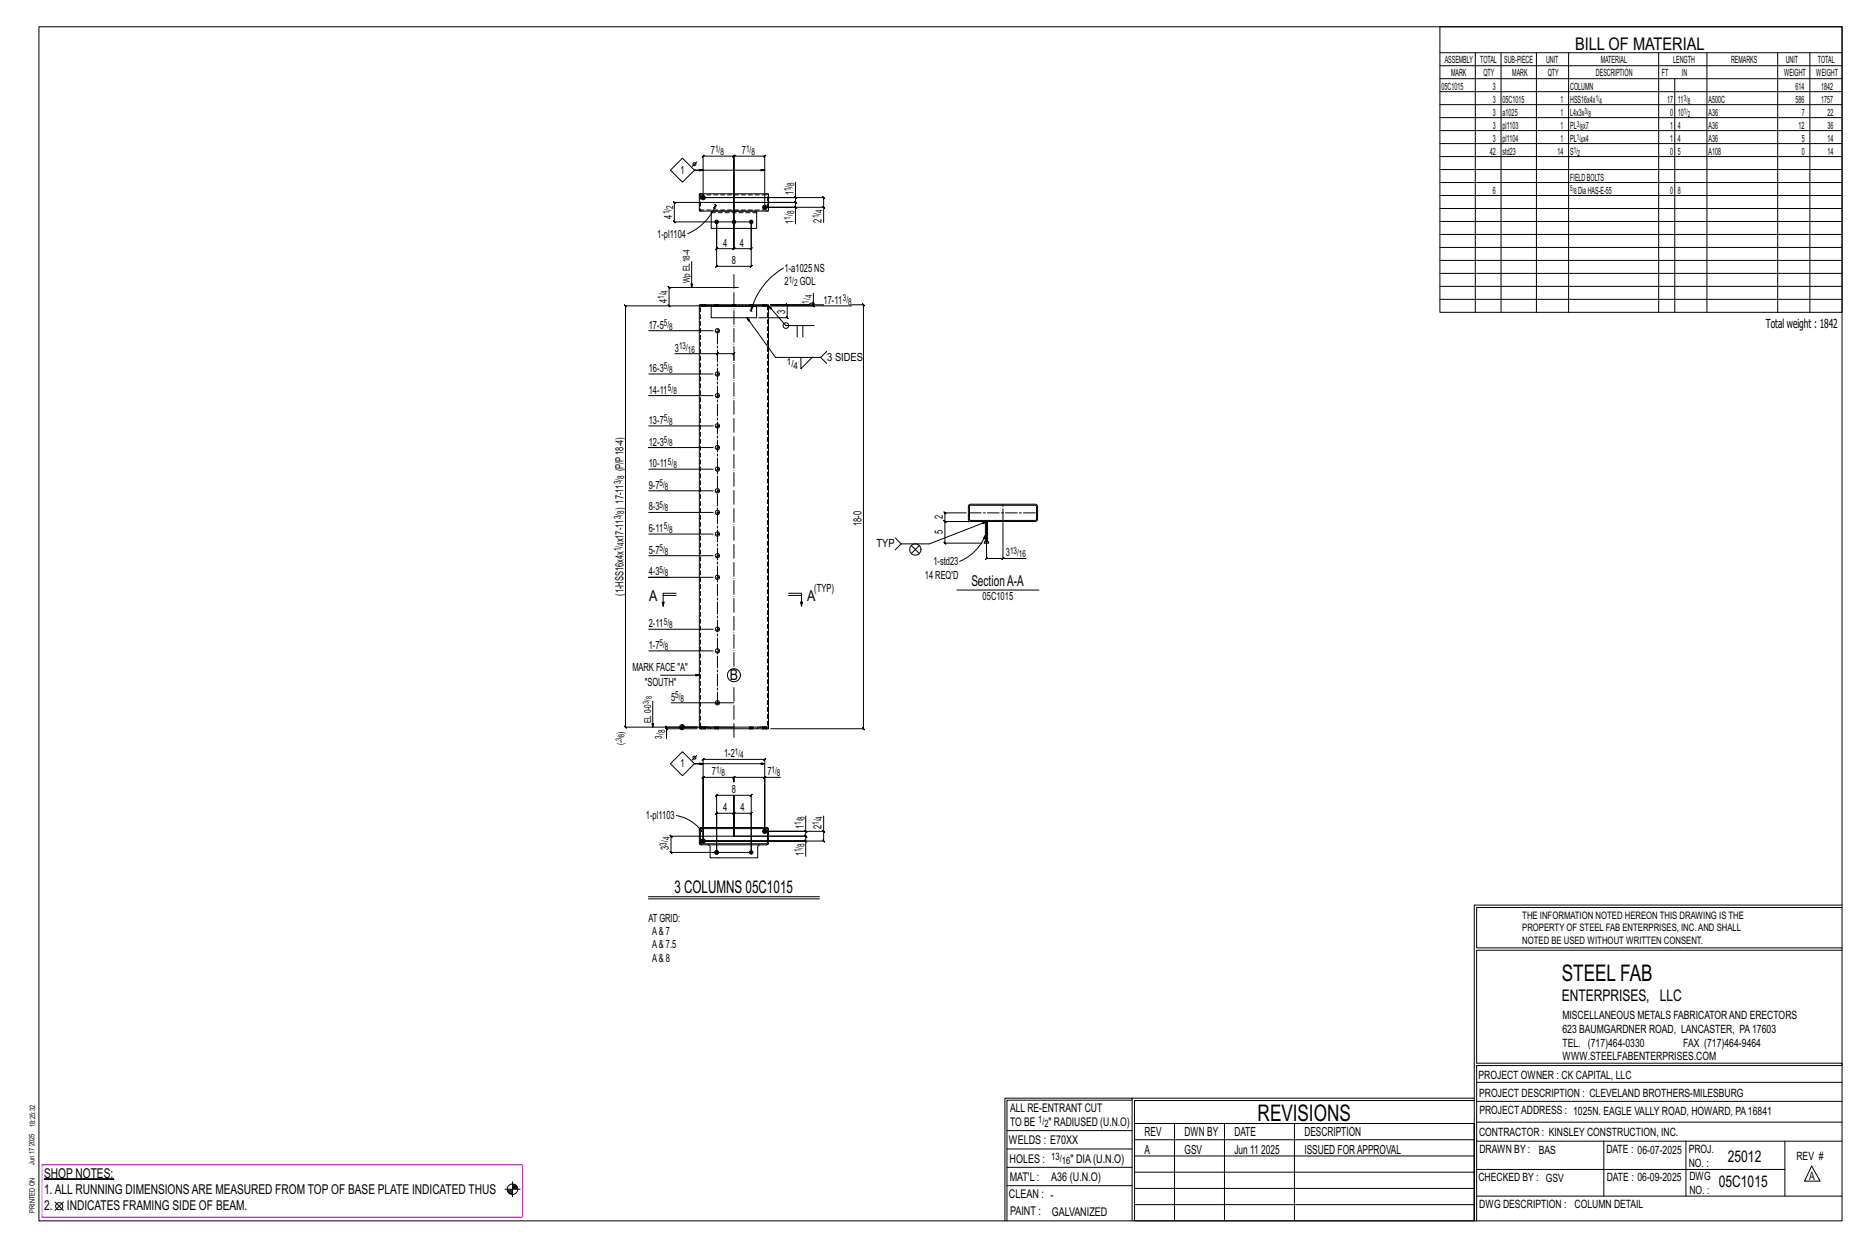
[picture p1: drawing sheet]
<svg xmlns="http://www.w3.org/2000/svg" width="914mm" height="610mm" viewBox="0 0 914 610" stroke-linecap="round" stroke-linejoin="round" font-family="sans-serif">
<g fill="#000" stroke="#000" stroke-width=".49">
<path d="M350 416h1v2l-1-1zM22 577h34z"/>
<circle cx="344" cy="97" r="1.1"/>
<circle cx="351" cy="109" r=".9"/>
<circle cx="359" cy="109" r=".9"/>
<circle cx="368" cy="109" r=".9"/>
<circle cx="374" cy="101" r="1.1"/>
<circle cx="344" cy="411" r="1.1"/>
<circle cx="351" cy="417" r=".9"/>
<circle cx="368" cy="417" r=".9"/>
<circle cx="374" cy="407" r="1.1"/>
</g>
<g fill="none" stroke="#000" stroke-width=".49">
<path d="M19 13h883v584h-883zM705 13h197v140h-197zM705 26h197M705 32h197M705 39h197M722 26v127M735 26v127M752 26v127M768 26v127M812 26v127M820 39v114M836 26v127"/>
<path d="M870 26v127M886 26v127M705 45h197M705 51h197M705 58h197M341 79l-2 2M705 64h197M705 70h197M705 77h197M328 83l6-6 6 6-6 6zM342 95h34v8h-34zM344 97v-21v1l1-1h-1h15v1l1-1h-1v23v-23v1l1-1h-1h15v1l1-1h-1v25"/>
<path d="M344 83h-4h34M350 100h.1M359 99h-29l1 1-1-1v10v-1l1 1h-1h38v21l-1 1 1-1h-17l-1 1 1-1v-21v13h-1l1-1v1h8l1-1-1 1v-23v23l1-1-1 1h9h-1l1-1v1v-13M359 99h30l1 1-1-1v2M389 96l1 1zM389 89v8h-45h59v-1l1 1h-1v4M389 97v2l1 1-1-1h-30M705 83h197M705 89h197M705 96h197M348 103h22v9h-22zM350 100v2h-1z"/>
<path d="M350 100a26 26 0 0 1-13 14M350 100l1 1M389 101l1 1zM403 101l1 1zM403 109v-8h-29h15v9M705 102h197M705 108h197M705 115h197M339 128v13M384 131a34 34 0 0 0-16 21M705 121h197M705 127h197"/>
<path d="M705 134h197M327 149l1 1zM342 150h6h-5M343 149h.1M343 150h.1M345 149h.1M345 150h.1M348 149h22v1h-22zM348 150v5h22v-5M348 149h-6v207M350 149h.1M350 150h.1"/>
<path d="M352 149h.1M352 150h.1M358 149h.1M358 150h.1M359 150h-53v-1l1 1h-1v206v-1l1 1h-1h53M360 149h.1M360 150h.1M361 141h-33l-1-1 1 1v9M366 155l14 20h22l3-3M367 149h.1M367 150h.1M367 152h1"/>
<path d="M368 152h.1M368 150v2zM369 149h.1M369 150h.1M370 149h6v1h-6h5M373 149h.1M373 150h.1M375 149h.1M375 150h.1M390 159v6M393 159v6M398 148l1 1z"/>
<path d="M398 143v5h-1l-1 1h-19M398 148v2v-1l1 1h-1h-21h40M399 159h-14l-9-9 2 1h-1l-1-1v206h-4M403 149h-26h8l1 1-1-1v6l1 1-1-1h-14M417 149h6h-1l1 1v-1v208l-1-1 1 1h-46M705 140h197M705 146h197M318 162h31M330 173h21v3M351 173v1l1-1zM351 173h8v1l1-1h-1v3M392 175v5l6-5"/>
<path d="M402 175l3 3M318 194h31M318 183h31M318 208h31M329 219h-11h31M318 230h31M318 251h31M318 240h31M473 251h-10l-1-1 1 1v4h-1l1 1v-1h11h-11h-1l1 1v-1v11l-1-1 1 1h18M474 247h33l1 1v6l-1 1h-32l-1-1zM475 247h32v7l-32 1zM482 255v10"/>
<path d="M483 255v10M491 256v17h11M318 272h31M318 261h31M438 263l3 3h14l28-11-2 1 2-1v18l-1 1 1-1h8M441 266l-3 3M446 267l2 2 2-2M446 271l2-2 2 2M482 265h2v1h-2zM482 262v2l-1-1zM482 262a23 23 0 0 1-12 13M490 274l1-1z"/>
<path d="M324 294l1 3M325 291h6M327 282h-9h31M331 290h-6v7v-3M386 290h6v7l1-3M386 291h6M392 294v3M468 289h41M318 308h31M318 318h31M323 330h19M320 343v13"/>
<path d="M326 356l1 1zM329 344h30M332 356h9h-15v-1l1 1h-1v1M333 356h1M333 357h1M334 354v3M334 356h1M334 355h1M334 355h.1M341 357h-15v4M342 356v1h1M342 356h6"/>
<path d="M343 356h.1M343 357h.1M343 356v1h5M345 356h.1M345 357h.1M348 356h23v1h-23zM350 356h.1M350 357h.1M352 356h.1M352 357h.1M367 356h.1M367 357h.1"/>
<path d="M369 356h.1M369 357h.1M371 356h4v1M373 356h.1M373 357h.1M375 356h.1M375 357h.1M376 356v1h-5M328 374l6-6 6 6-6 6zM341 370l-2 2M344 374h-4h34M331 399a19 19 0 0 1 13 8"/>
<path d="M374 380h1l-1 1zM374 380h-15h1l-1 1v-1v3v-3h1l-1 1v-1h-15h1l-1 1v-1v31v-39l1-1-1 1h30l1-1-1 1v35v-27h8M394 399v8h-20h29v-8M342 406l1-1 1 2zM342 413h1M343 405h-1M343 405h33v1v7h-1h-32l-1-1zM343 413h.1M343 405h.1M343 406l32-1 1 7-33 1zM347 413l1 1v6h3M359 409h-31l1 1-1-1v8l1 1-1-1h40v-28l-1 1 1-1h-17l-1 1 1-1v28v-19h-1l1-1v1h8l1-1-1 1v11v-11l1-1-1 1h9h-1l1-1v1v19"/>
<path d="M359 409h35l1 1-1-1v2M372 413l-1 1v6h-19M376 405h.1M376 413h.1M394 411l1 1zM394 406l1 1zM394 407v2l1 1-1-1h-35v-20v20M403 406l1 1zM403 407v4l1 1-1-1h-59h50v8M317 439h84M317 440h84M722 443v154"/>
<path d="M722 443h180M902 444h-179v20h179M902 465h-179v55h179v1h-179v76M554 538h-61v59M554 537h168M722 538h-167v13M723 539h179M723 530h179M493 553h61M555 550h167v47h-167zM555 558h167M575 550v47"/>
<path d="M599 550v47M634 550v47M723 549h179M723 558h179M785 558v27M825 558v27M874 558v27M251 578v8M251 580h1M493 571h61M493 562h61M555 573h167"/>
<path d="M555 566h167M723 572h151M887 570l4 8h-8zM27 588l4 4M31 588l-4 4M247 582h8M248 582h3M248 583h3M249 583h2M249 584h2M251 581h2M251 580h2"/>
<path d="M492 597v-60h62v60M493 580h61M555 589h167M555 581h167M723 585h179"/>
<circle cx="340" cy="80" r=".7"/>
<circle cx="385" cy="159" r="1.4"/>
<circle cx="351" cy="162" r="1.1"/>
<circle cx="351" cy="194" r="1.1"/>
<circle cx="351" cy="183" r="1.1"/>
<circle cx="351" cy="219" r="1.1"/>
<circle cx="351" cy="208" r="1.1"/>
<circle cx="351" cy="230" r="1.1"/>
<circle cx="351" cy="240" r="1.1"/>
<circle cx="351" cy="251" r="1.1"/>
<circle cx="351" cy="261" r="1.1"/>
<circle cx="351" cy="272" r="1.1"/>
<circle cx="448" cy="269" r="2.8"/>
<circle cx="351" cy="282" r="1.1"/>
<circle cx="351" cy="318" r="1.1"/>
<circle cx="351" cy="308" r="1.1"/>
<circle cx="359" cy="330" r="3"/>
<circle cx="334" cy="356" r="1.2"/>
<circle cx="351" cy="344" r="1.1"/>
<circle cx="340" cy="371" r=".7"/>
<circle cx="29" cy="590" r="1.8"/>
<circle cx="251" cy="582" r="2.6"/>
</g>
<path d="M21 570h235v26h-235z" fill="none" stroke="#f0f" stroke-width=".5"/>
<g fill="none" stroke="#000" stroke-width=".49" stroke-dasharray="2 1.4">
<path d="M343 96h-1M343 95h32l1 7-33 1zM343 95h-1l1 1M376 96l-1-1M342 102l1 1M348 104h22M375 103l1-1M343 149v1M343 149h.1M344 149l-1 1M344 149l1 1zM344 150h.1"/>
<path d="M345 149v1M345 149h.1M345 150h.1M345 150v-1M348 150h22zM350 149v1M350 149h.1M351 149v1zM351 149l-1 1M351 150h-1M351 149v1M352 149h.1"/>
<path d="M352 150h.1M352 150v-1M358 149v1M358 149h.1M359 149l-1 1M359 149l1 1zM359 149v1M359 150h.1M360 149v1M360 149h.1M360 150h.1M360 150v-1"/>
<path d="M367 149v1M367 149h.1M368 149v1zM368 149l-1 1M368 150h-1M368 149v1M369 149h.1M369 150h.1M369 150v-1M373 149v1M373 149h.1M374 149l-1 1"/>
<path d="M374 149l1 1zM374 149v1M374 150h.1M375 149v1M375 149h.1M375 150h.1M375 150v-1M376 150v206M343 356v-206M343 356v1M343 356h.1M344 356l-1 1"/>
<path d="M344 356l1 1zM344 357h.1M345 356v1M345 356h.1M345 357h.1M345 357v-1M350 356v1M350 356h.1M351 356v1zM351 356l-1 1M351 357h-1M351 356v1"/>
<path d="M352 356h.1M352 357h.1M352 357v-1M367 356v1M367 356h.1M368 356v1zM368 356l-1 1M368 357h-1M368 356v1M369 356h.1M369 357h.1M369 357v-1"/>
<path d="M373 356v1M373 356h.1M374 356l-1 1M374 356l1 1zM374 356v1M374 357h.1M375 356v1M375 356h.1M375 357h.1M375 357v-1M342 412v1M342 406h1z"/>
<path d="M342 405v1M343 413h.1M343 405h.1M351 420h1M351 416h.1M351 416l1 1M351 418h.1M352 417l-1 1M375 413h1M376 405h-1M376 413h.1M376 405h.1"/>
<path d="M376 413v-1M376 406v-1"/>
<circle cx="351" cy="162" r=".5"/>
<circle cx="351" cy="194" r=".5"/>
<circle cx="351" cy="183" r=".5"/>
<circle cx="351" cy="219" r=".5"/>
<circle cx="351" cy="208" r=".5"/>
<circle cx="351" cy="230" r=".5"/>
<circle cx="351" cy="240" r=".5"/>
<circle cx="351" cy="251" r=".5"/>
<circle cx="351" cy="272" r=".5"/>
<circle cx="351" cy="261" r=".5"/>
<circle cx="351" cy="282" r=".5"/>
<circle cx="351" cy="318" r=".5"/>
<circle cx="351" cy="308" r=".5"/>
<circle cx="351" cy="344" r=".5"/>
</g>
<path d="M359 326v-192M359 361v-26" fill="none" stroke="#000" stroke-width=".49" stroke-dasharray="6.8 1 0 1"/>
<path d="M475 251h32M491 255v-8M351 344v-183" fill="none" stroke="#000" stroke-width=".49" stroke-dasharray="5.8 1 1 1"/>
<g font-size="11.2">
<text x="764" y="480">STEEL FAB</text>
<text x="616" y="548">REVISIONS</text>
</g>
<g font-size="8.6">
<text x="771" y="24">BILL OF MATERIAL</text>
<text x="330" y="437">3 COLUMNS 05C1015</text>
</g>
<g font-size="7.9">
<text x="765" y="490">ENTERPRISES, LLC</text>
<text x="846" y="569">25012</text>
<text x="841" y="581">05C1015</text>
</g>
<g font-size="7.3">
<text x="476" y="287">SectionA-A</text>
<text x="318" y="294">A</text>
<text x="395" y="294">A</text>
<text x="357" y="333">B</text>
</g>
<g font-size="6.6">
<text x="22" y="576">SHOP NOTES:</text>
<text x="22" y="584">1.ALL RUNNING DIMENSIONSARE MEASURED FROM TOP OF BASE PLATE INDICATED THUS</text>
<text x="22" y="592">2.</text>
<text x="33" y="592">INDICATES FRAMING SIDE OF BEAM.</text>
</g>
<g font-size="6.1">
<text x="864" y="161">Total weight : 1842</text>
<text x="560" y="556">REV</text>
<text x="580" y="556">DWN BY</text>
<text x="604" y="556">DATE</text>
<text x="639" y="556">DESCRIPTION</text>
<text x="560" y="564">A</text>
<text x="580" y="564">GSV</text>
<text x="604" y="564">Jun 11</text>
<text x="617" y="564">2025</text>
<text x="639" y="564">ISSUED FORAPPROVAL</text>
</g>
<g font-size="5.9">
<text x="494" y="560">WELDS : E70XX</text>
<text x="494" y="569">HOLES :</text>
<text x="524" y="569">&quot; DIA(U.N.O)</text>
<text x="494" y="578">MAT'L :</text>
<text x="515" y="578">A36 (U.N.O)</text>
<text x="494" y="586">CLEAN : -</text>
<text x="495" y="595">PAINT :</text>
<text x="515" y="595">GALVANIZED</text>
</g>
<g font-size="5.8">
<text x="494" y="544">ALL RE-ENTRANT CUT</text>
<text x="494" y="551">TO BE</text>
<text x="513" y="551">&quot; RADIUSED (U.N.O)</text>
</g>
<g font-size="5.6">
<text x="765" y="499">MISCELLANEOUS METALS FABRICATORAND ERECTORS</text>
<text x="765" y="505">623 BAUMGARDNER ROAD, LANCASTER, PA17603</text>
<text x="765" y="512">TEL. (717)464-0330</text>
<text x="824" y="512">FAX (717)464-9464</text>
<text x="765" y="519">WWW.STEELFABENTERPRISES.COM</text>
<text x="724" y="528">PROJECT OWNER : CK CAPITAL, LLC</text>
<text x="724" y="537">PROJECT DESCRIPTION : CLEVELAND BROTHERS-MILESBURG</text>
<text x="724" y="545">PROJECTADDRESS : 1025N. EAGLE VALLY ROAD, HOWARD, PA16841</text>
<text x="724" y="556">CONTRACTOR : KINSLEY CONSTRUCTION, INC.</text>
<text x="724" y="564">DRAWN BY :</text>
<text x="753" y="564">BAS</text>
<text x="786" y="564">DATE : 06-07-2025</text>
<text x="827" y="564">PROJ.</text>
<text x="879" y="568">REV #</text>
<text x="827" y="571">NO. :</text>
<text x="724" y="578">CHECKED BY : GSV</text>
<text x="787" y="578">DATE : 06-09-2025</text>
<text x="827" y="578">DWG</text>
<text x="886" y="578">A</text>
<text x="827" y="584">NO. :</text>
<text x="724" y="591">DWG DESCRIPTION : COLUMN DETAIL</text>
</g>
<g font-size="5.5">
<text x="348" y="75">7</text>
<text x="363" y="75">7</text>
<text x="333" y="85">1</text>
<text x="388" y="96" transform="rotate(-90 388 96)">1</text>
<text x="329" y="107" transform="rotate(-90 329 107)">4</text>
<text x="388" y="110" transform="rotate(-90 388 110)">1</text>
<text x="402" y="109" transform="rotate(-90 402 109)">2</text>
<text x="322" y="116">1-pl1104</text>
<text x="354" y="121">4</text>
<text x="362" y="121">4</text>
<text x="358" y="129">8</text>
<text x="384" y="133">1-a1025 NS</text>
<text x="384" y="140">2</text>
<text x="391" y="140">GOL</text>
<text x="327" y="148" transform="rotate(-90 327 148)">4</text>
<text x="403" y="149">17-11</text>
<text x="384" y="154" transform="rotate(-90 384 154)">3</text>
<text x="318" y="161">17-5</text>
<text x="330" y="172">3</text>
<text x="405" y="177">3 SIDES</text>
<text x="318" y="182">16-3</text>
<text x="318" y="193">14-11</text>
<text x="318" y="207">13-7</text>
<text x="318" y="218">12-3</text>
<text x="305" y="231" transform="rotate(-90 305 231)">(P/P18-4)</text>
<text x="318" y="229">10-11</text>
<text x="318" y="239">9-7</text>
<text x="305" y="250" transform="rotate(-90 305 250)">) 17-11</text>
<text x="318" y="250">8-3</text>
<text x="422" y="258" transform="rotate(-90 422 258)">18-0</text>
<text x="462" y="254" transform="rotate(-90 462 254)">2</text>
<text x="318" y="260">6-11</text>
<text x="462" y="261" transform="rotate(-90 462 261)">5</text>
<text x="305" y="265" transform="rotate(-90 305 265)">x17-11</text>
<text x="429" y="268">TYP</text>
<text x="318" y="271">5-7</text>
<text x="492" y="272">3</text>
<text x="318" y="281">4-3</text>
<text x="457" y="277">1-std23</text>
<text x="453" y="283">14 REQ'D</text>
<text x="305" y="292" transform="rotate(-90 305 292)">(1-HSS16x4x</text>
<text x="399" y="290">(TYP)</text>
<text x="481" y="294">05C1015</text>
<text x="318" y="307">2-11</text>
<text x="318" y="317">1-7</text>
<text x="310" y="328">MARK FACE &quot;A&quot;</text>
<text x="316" y="336">&quot;SOUTH&quot;</text>
<text x="329" y="343">5</text>
<text x="354" y="371">1-2</text>
<text x="333" y="375">1</text>
<text x="349" y="379">7</text>
<text x="376" y="379">7</text>
<text x="358" y="388">8</text>
<text x="316" y="401">1-pl1103</text>
<text x="354" y="397">4</text>
<text x="362" y="397">4</text>
<text x="393" y="406" transform="rotate(-90 393 406)">1</text>
<text x="402" y="406" transform="rotate(-90 402 406)">2</text>
<text x="327" y="416" transform="rotate(-90 327 416)">3</text>
<text x="393" y="419" transform="rotate(-90 393 419)">1</text>
<text x="317" y="451">AT GRID:</text>
<text x="319" y="457">A&amp; 7</text>
<text x="319" y="464">A&amp; 7.5</text>
<text x="319" y="470">A&amp; 8</text>
</g>
<g font-size="5">
<text x="745" y="450">THE INFORMATION NOTED HEREON THIS DRAWING IS THE</text>
<text x="745" y="456">PROPERTY OF STEEL FAB ENTERPRISES, INC.AND SHALL</text>
<text x="745" y="462">NOTED BE USED WITHOUT WRITTEN CONSENT.</text>
<text x="508" y="550">1/</text>
<text x="511" y="551">2</text>
<text x="515" y="568">13/</text>
<text x="520" y="570">16</text>
</g>
<g font-size="4.9">
<text x="707" y="31">ASSEMBLY</text>
<text x="725" y="31">TOTAL</text>
<text x="736" y="31">SUB-PIECE</text>
<text x="757" y="31">UNIT</text>
<text x="784" y="31">MATERIAL</text>
<text x="819" y="31">LENGTH</text>
<text x="847" y="31">REMARKS</text>
<text x="874" y="31">UNIT</text>
<text x="890" y="31">TOTAL</text>
<text x="710" y="37">MARK</text>
<text x="726" y="37">QTY</text>
<text x="740" y="37">MARK</text>
<text x="758" y="37">QTY</text>
<text x="781" y="37">DESCRIPTION</text>
<text x="814" y="37">FT</text>
<text x="823" y="37">IN</text>
<text x="873" y="37">WEIGHT</text>
<text x="889" y="37">WEIGHT</text>
<text x="706" y="44">05C1015</text>
<text x="731" y="44">3</text>
<text x="769" y="44">COLUMN</text>
<text x="879" y="44">614</text>
<text x="891" y="44">1842</text>
<text x="731" y="50">3</text>
<text x="736" y="50">05C1015</text>
<text x="764" y="50">1</text>
<text x="769" y="50">HSS16x4x</text>
<text x="816" y="50">17</text>
<text x="821" y="50">11</text>
<text x="836" y="50">A500C</text>
<text x="879" y="50">586</text>
<text x="891" y="50">1757</text>
<text x="731" y="57">3</text>
<text x="736" y="57">a1025</text>
<text x="764" y="57">1</text>
<text x="769" y="57">L4x3x</text>
<text x="818" y="57">0</text>
<text x="821" y="57">10</text>
<text x="836" y="57">A36</text>
<text x="882" y="57">7</text>
<text x="895" y="57">22</text>
<text x="731" y="63">3</text>
<text x="736" y="63">pl1103</text>
<text x="764" y="63">1</text>
<text x="769" y="63">PL x7</text>
<text x="818" y="63">1</text>
<text x="821" y="63">4</text>
<text x="836" y="63">A36</text>
<text x="880" y="63">12</text>
<text x="895" y="63">36</text>
<text x="731" y="69">3</text>
<text x="736" y="69">pl1104</text>
<text x="764" y="69">1</text>
<text x="769" y="69">PL x4</text>
<text x="818" y="69">1</text>
<text x="821" y="69">4</text>
<text x="836" y="69">A36</text>
<text x="882" y="69">5</text>
<text x="895" y="69">14</text>
<text x="729" y="76">42</text>
<text x="736" y="76">std23</text>
<text x="762" y="76">14</text>
<text x="769" y="76">S</text>
<text x="818" y="76">0</text>
<text x="821" y="76">5</text>
<text x="836" y="76">A108</text>
<text x="882" y="76">0</text>
<text x="895" y="76">14</text>
<text x="769" y="88">FIELDBOLTS</text>
<text x="731" y="95">6</text>
<text x="772" y="95">DiaHAS-E-55</text>
<text x="818" y="95">0</text>
<text x="821" y="95">8</text>
</g>
<g font-size="4.7">
<text x="350" y="74">1/</text>
<text x="353" y="76">8</text>
<text x="365" y="74">1/</text>
<text x="368" y="76">8</text>
<text x="387" y="94" transform="rotate(-90 387 94)">1/</text>
<text x="389" y="91" transform="rotate(-90 389 91)">8</text>
<text x="328" y="105" transform="rotate(-90 328 105)">1/</text>
<text x="329" y="102" transform="rotate(-90 329 102)">2</text>
<text x="387" y="107" transform="rotate(-90 387 107)">1/</text>
<text x="389" y="105" transform="rotate(-90 389 105)">8</text>
<text x="401" y="107" transform="rotate(-90 401 107)">1/</text>
<text x="403" y="104" transform="rotate(-90 403 104)">4</text>
<text x="327" y="144" transform="rotate(-90 327 144)">4</text>
<text x="338" y="139" transform="rotate(-90 338 139)">Wp EL18-4</text>
<text x="386" y="138">1/</text>
<text x="389" y="140">2</text>
<text x="325" y="146" transform="rotate(-90 325 146)">1/</text>
<text x="396" y="149" transform="rotate(-90 396 149)">1/</text>
<text x="398" y="146" transform="rotate(-90 398 146)">4</text>
<text x="413" y="147">3/</text>
<text x="415" y="149">8</text>
<text x="325" y="160">5/</text>
<text x="328" y="161">8</text>
<text x="332" y="171">13/</text>
<text x="337" y="172">16</text>
<text x="385" y="179">1/</text>
<text x="325" y="181">5/</text>
<text x="328" y="182">8</text>
<text x="388" y="180">4</text>
<text x="327" y="191">5/</text>
<text x="330" y="193">8</text>
<text x="325" y="206">5/</text>
<text x="328" y="208">8</text>
<text x="325" y="217">5/</text>
<text x="328" y="218">8</text>
<text x="327" y="227">5/</text>
<text x="330" y="229">8</text>
<text x="304" y="237" transform="rotate(-90 304 237)">3/</text>
<text x="306" y="234" transform="rotate(-90 306 234)">8</text>
<text x="323" y="238">5/</text>
<text x="326" y="240">8</text>
<text x="306" y="251" transform="rotate(-90 306 251)">8</text>
<text x="323" y="248">5/</text>
<text x="326" y="250">8</text>
<text x="304" y="254" transform="rotate(-90 304 254)">3/</text>
<text x="325" y="259">5/</text>
<text x="328" y="261">8</text>
<text x="304" y="270" transform="rotate(-90 304 270)">1/</text>
<text x="306" y="267" transform="rotate(-90 306 267)">4</text>
<text x="323" y="270">5/</text>
<text x="326" y="271">8</text>
<text x="494" y="271">13/</text>
<text x="499" y="273">16</text>
<text x="323" y="280">5/</text>
<text x="326" y="282">8</text>
<text x="325" y="306">5/</text>
<text x="328" y="307">8</text>
<text x="323" y="316">5/</text>
<text x="326" y="318">8</text>
<text x="331" y="342">5/</text>
<text x="333" y="343">8</text>
<text x="319" y="354" transform="rotate(-90 319 354)">EL0-0</text>
<text x="305" y="359" transform="rotate(-90 305 359)">)</text>
<text x="326" y="359" transform="rotate(-90 326 359)">8</text>
<text x="305" y="365" transform="rotate(-90 305 365)">(-</text>
<text x="324" y="361" transform="rotate(-90 324 361)">3/</text>
<text x="360" y="369">1/</text>
<text x="362" y="371">4</text>
<text x="351" y="378">1/</text>
<text x="353" y="380">8</text>
<text x="378" y="378">1/</text>
<text x="380" y="380">8</text>
<text x="394" y="401" transform="rotate(-90 394 401)">8</text>
<text x="403" y="401" transform="rotate(-90 403 401)">4</text>
<text x="392" y="404" transform="rotate(-90 392 404)">1/</text>
<text x="401" y="404" transform="rotate(-90 401 404)">1/</text>
<text x="326" y="414" transform="rotate(-90 326 414)">3/</text>
<text x="328" y="411" transform="rotate(-90 328 411)">4</text>
<text x="392" y="417" transform="rotate(-90 392 417)">1/</text>
<text x="394" y="414" transform="rotate(-90 394 414)">8</text>
</g>
<g font-size="4.2">
<text x="781" y="49">1/</text>
<text x="783" y="51">4</text>
<text x="824" y="49">3/</text>
<text x="826" y="51">8</text>
<text x="776" y="56">3/</text>
<text x="778" y="57">8</text>
<text x="824" y="56">1/</text>
<text x="826" y="57">2</text>
<text x="772" y="62">3/</text>
<text x="774" y="63">8</text>
<text x="772" y="68">1/</text>
<text x="774" y="70">4</text>
<text x="770" y="75">1/</text>
<text x="772" y="76">2</text>
<text x="769" y="94">5/</text>
<text x="770" y="95">8</text>
</g>
<g font-size="4">
<text x="318" y="344" transform="rotate(-90 318 344)">3/</text>
<text x="319" y="342" transform="rotate(-90 319 342)">8</text>
<text x="304" y="363" transform="rotate(-90 304 363)">3/</text>
<text x="306" y="360" transform="rotate(-90 306 360)">8</text>
</g>
<g font-size="3.7">
<text x="17" y="551" transform="rotate(-90 17 551)">18:25:32</text>
<text x="17" y="561" transform="rotate(-90 17 561)">2025</text>
<text x="17" y="570" transform="rotate(-90 17 570)">Jun 17</text>
<text x="17" y="593" transform="rotate(-90 17 593)">PRINTED ON</text>
</g>
</svg>
